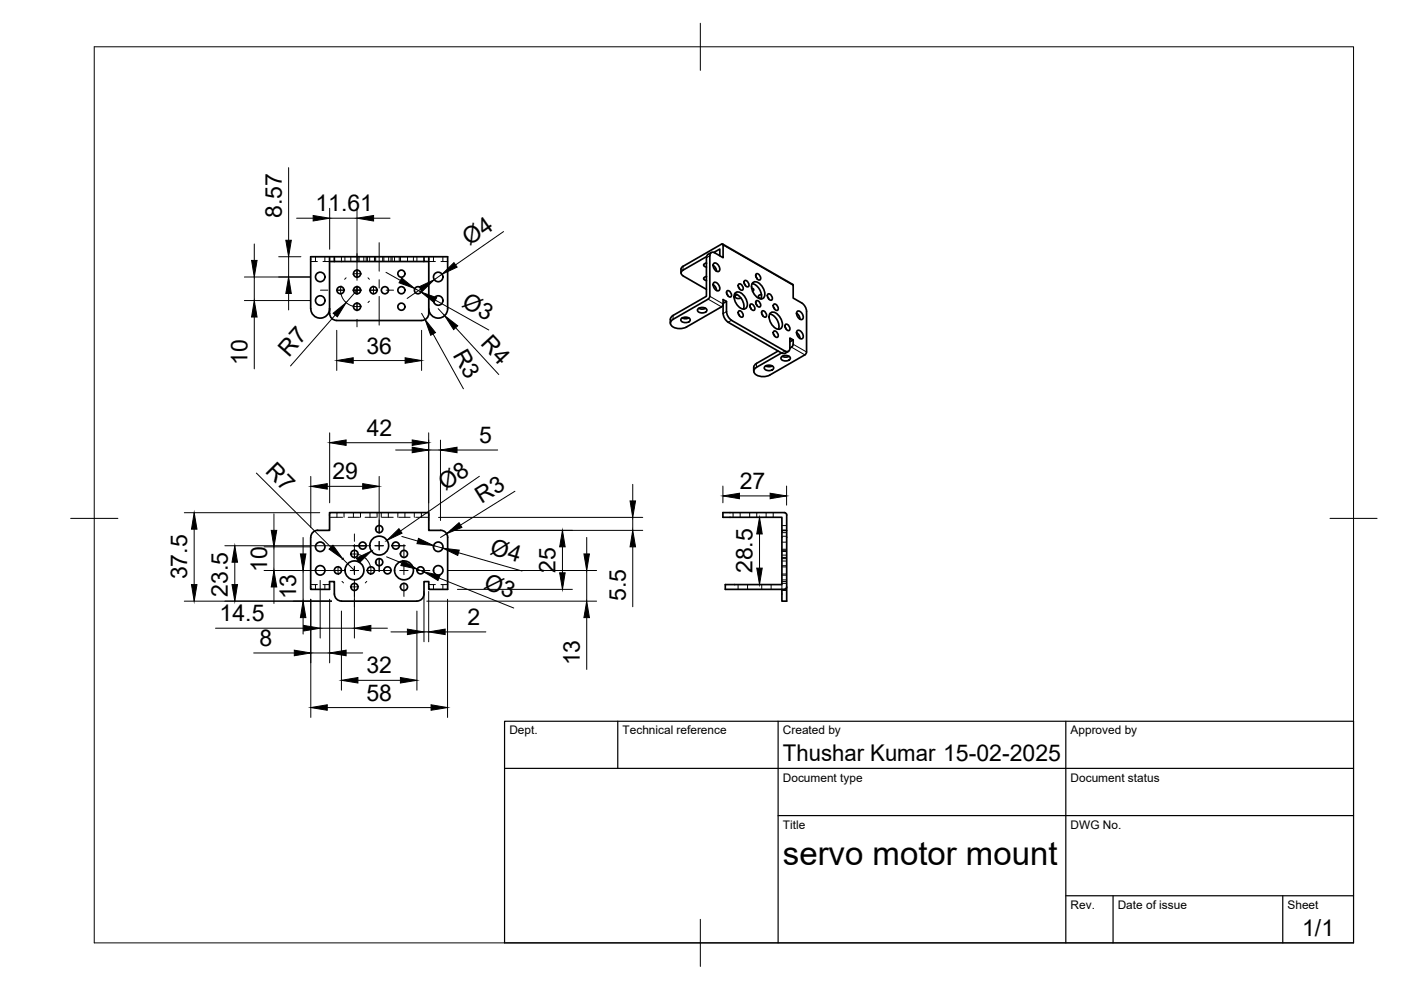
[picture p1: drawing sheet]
<svg xmlns="http://www.w3.org/2000/svg" width="297mm" height="210mm" viewBox="0 0 297 210" stroke-linecap="round" stroke-linejoin="round" font-family="sans-serif">
<!-- layer: Visible -->
<g fill="none" stroke="#000" stroke-width=".36">
<path d="M69.9 54.4v12.1M69.9 55.4h1M70.9 54.4v1h19M89.9 54.4v1h1M90.9 54.4v11.1a1.95 1.95 0 0 1-1 2.4l-18.5 .1a1.54 1.54 0 0 1-1.5-1.6M144.8 58.5l5 2.9M144.8 56.4l-.3 .4-.1 1.1M144.8 57.3l-.4 .4 .2 .6 .2 .2M149.7 55.8h.1M149.7 58.6l.1 .1M149.8 55.8l-.5 .2-.1 .2 .1 .2 .5 .2M149.8 58.6l-.5 .3-.1 .2 .1 .2 .5 .2"/>
<path d="M149.8 54.4l-5 2.9M150.5 54.2v8.6l-.4 .6M150.8 53.5l-.9 .6-.1 .5v8.2l-7.1 4.1M151.2 56.3l.5 .5 .2 .7M151.3 53.5l1.3-.7v1.4M151.4 59.9a1.16 1.16 0 0 1 1 1.7 1.16 1.16 0 0 1-1-1.7zM151.4 55.8a1.16 1.16 0 0 1 1 1.7 1.16 1.16 0 0 1-1-1.7zM151.9 57.3l-.1 .1M153.2 51.7l14.9 8.6 .1 2.9a4.1 4.1 0 0 1 2.6 2l.2 .8v8.6l-.3 .6M153.3 52v2.6l-1.7-1a.64 .64 0 0 0-.8-.1 .64 .64 0 0 0-.3 .7M153.3 52l-.1-.3-.2 .1-8.2 4.7M157.8 59.6a.76 .76 0 0 1 .8 .3 .76 .76 0 0 1-.1 .9l-.6-.4z"/>
<path d="M159.6 59.9a1.62 1.62 0 0 1 2.1 1.1 1.63 1.63 0 0 1-.1 2.4 2.49 2.49 0 0 1-2-3.5zM160.3 58.7l.2 .4M160.3 58.1a.76 .76 0 0 1 .8 .4 .76 .76 0 0 1-.1 .9l-.6-.5zM69.9 65.5a2.01 2.01 0 0 1-2 2 2.01 2.01 0 0 1-2-2v-11.1h29v11.1a2 2 0 0 1-2 2 2 2 0 0 1-2-2M142.1 67.7v.8M142.7 66.9l-.4 .4-.2 .4M144.4 67.6a1.25 1.25 0 0 1 1.9 .2 1.16 1.16 0 0 1-2 0zM144.6 67.4a1.57 1.57 0 0 0 1.4 0M147.9 65.5a1.25 1.25 0 0 1 2 .3 1.16 1.16 0 0 1-2 0zM148.2 65.4a1.57 1.57 0 0 0 1.4 0M150.1 63.4l-7.4 4.3M151.2 60.4l.5 .5 .2 .7"/>
<path d="M153.3 66.5a2.33 2.33 0 0 0 1.1 1.8M153.3 64.4l-.3 .7-7.5 4.2a2.6 2.6 0 0 1-3.3-.6l.1-.7 .4-.3M154 66.1v-2.2l-.7-.4v3M154 63.9l-.7 .4M154 66.1a2.33 2.33 0 0 0 1.1 1.8l11.3 6.5a.66 .66 0 0 0 .8 .1 .66 .66 0 0 0 .3-.7M154.1 62.3l.2 .4M154.1 61.7a.76 .76 0 0 1 .8 .4 .76 .76 0 0 1-.1 .9l-.6-.5zM154.4 68.3l11.3 6.5M155.7 62.3a2.72 2.72 0 0 1 1.9 3.2M155.9 62.1a1.62 1.62 0 0 1 2.1 1 1.63 1.63 0 0 1-.1 2.4 2.49 2.49 0 0 1-2-3.4zM156.3 62.5l-.5 .4a.88 .88 0 0 0 1.3 .3M156.6 66.6l.2 .4"/>
<path d="M156.6 60.8l.2 .5M156.6 66a.76 .76 0 0 1 .8 .4 .76 .76 0 0 1-.1 .9l-.6-.5zM156.6 60.3a.76 .76 0 0 1 .8 .3 .76 .76 0 0 1-.1 .9l-.6-.4zM157.8 60.1l.3 .5M159 65.1l.3 .5M159.1 64.6a.76 .76 0 0 1 .8 .3 .76 .76 0 0 1-.1 .9l-.7-.4zM159.4 61.1l.4 .3-.2 .4M159.5 60.1a2.72 2.72 0 0 1 1.8 3.3M160.3 64.4l.2 .5M160.3 63.8a.76 .76 0 0 1 .8 .4 .76 .76 0 0 1-.1 .9l-.6-.5zM161.3 62.5h.1M161.4 62.4l-.3 .1-.3 .4v.1l.6 .3"/>
<path d="M161.5 66.6l.3 .4M161.5 66a.76 .76 0 0 1 .9 .4 .76 .76 0 0 1-.1 .9l-.7-.5zM162.1 77.8a1.25 1.25 0 0 1 1.9 .2 1.16 1.16 0 0 1-2 0zM162.3 77.6a1.57 1.57 0 0 0 1.4 0M162.8 63l.2 .4M162.8 62.4a.76 .76 0 0 1 .8 .4 .76 .76 0 0 1-.1 .9l-.6-.5zM163.2 66.6a2.72 2.72 0 0 1 1.8 3.2M163.3 66.4a1.62 1.62 0 0 1 2.2 1 1.63 1.63 0 0 1-.2 2.4 2.49 2.49 0 0 1-2-3.4zM164 70.8l.2 .5M164 65.1l.2 .5M164 70.3a.76 .76 0 0 1 .9 .3 .76 .76 0 0 1-.2 .9l-.6-.4zM164 64.6a.76 .76 0 0 1 .9 .3 .76 .76 0 0 1-.2 .9l-.6-.4z"/>
<path d="M165 74.4l-4.9 2.8-.3 .4v1.1M165.6 75.7a1.25 1.25 0 0 1 2 .2 1.16 1.16 0 0 1-2 0zM165.7 74.8l-5.3 3.1a.95 .95 0 0 0-.6 1.1 .95 .95 0 0 0 1 .7l1.5 .1 .9-.3 7.4-4.3M165.7 74.8l.7 .1M165.9 75.6a1.57 1.57 0 0 0 1.4 0M166.5 69.4l.2 .4M166.5 68.8a.76 .76 0 0 1 .8 .4 .76 .76 0 0 1-.1 .9l-.6-.5zM167.2 74.5l-.7 .4M167.5 71.7l.7 .4v.9a.99 .99 0 0 1-.7 .8zM168.2 72.1l-.7 .4M168.9 66.4l.5 .6 .2 .7M168.9 70.5l.5 .6 .2 .7"/>
<path d="M169.1 66a1.16 1.16 0 0 1 1 1.7 1.16 1.16 0 0 1-1-1.7zM169.1 70.1a1.16 1.16 0 0 1 1 1.7 1.16 1.16 0 0 1-1-1.7zM67.4 112.5h2.5v-3.8h21v3.8h2.5M67.4 112.4a1.52 1.52 0 0 0-1.5 1.5v11.1h4v-1.7h1v2.7M93.4 112.4a1.49 1.49 0 0 1 1.5 1.5v11.1h-4v-1.7h-1v2.7a1.49 1.49 0 0 1-1.5 1.4M165.8 112.5v-2.8h-12.5v-1h13l.4 .2 .1 18.6h-1v-2.5M166.8 112.5h-1v11.4h-12v1.1h12.5M70.9 125.9a1.49 1.49 0 0 0 1.5 1.5M72.4 127.5h16M166.8 124.4l-.1 .3-.4 .2"/>
<circle cx="67.9" cy="58.7" r="1.01"/>
<circle cx="75.7" cy="58" r=".75"/>
<circle cx="85.1" cy="58" r=".75"/>
<circle cx="92.9" cy="58.7" r="1.01"/>
<circle cx="67.9" cy="63.7" r="1.01"/>
<circle cx="72.2" cy="61.5" r=".75"/>
<circle cx="75.7" cy="61.5" r=".75"/>
<circle cx="75.7" cy="65" r=".75"/>
<circle cx="79.2" cy="61.5" r=".75"/>
<circle cx="81.6" cy="61.5" r=".75"/>
<circle cx="85.1" cy="61.5" r=".75"/>
<circle cx="85.1" cy="65" r=".75"/>
<circle cx="88.6" cy="61.5" r=".75"/>
<circle cx="92.9" cy="63.7" r="1.01"/>
<circle cx="67.9" cy="115.9" r="1.01"/>
<circle cx="75.2" cy="117.4" r=".75"/>
<circle cx="76.9" cy="115.7" r=".75"/>
<circle cx="80.4" cy="112.2" r=".75"/>
<circle cx="80.4" cy="119.2" r=".75"/>
<circle cx="80.4" cy="115.7" r="2"/>
<circle cx="83.9" cy="115.7" r=".75"/>
<circle cx="85.7" cy="117.4" r=".75"/>
<circle cx="92.9" cy="115.9" r="1.01"/>
<circle cx="67.9" cy="120.9" r="1.01"/>
<circle cx="71.6" cy="120.9" r=".75"/>
<circle cx="75.2" cy="124.4" r=".75"/>
<circle cx="75.2" cy="120.9" r="2"/>
<circle cx="78.6" cy="120.9" r=".75"/>
<circle cx="82.2" cy="120.9" r=".75"/>
<circle cx="85.7" cy="124.4" r=".75"/>
<circle cx="85.7" cy="120.9" r="2"/>
<circle cx="89.2" cy="120.9" r=".75"/>
<circle cx="92.9" cy="120.9" r="1.01"/>
</g>
<!-- layer: Hidden -->
<g fill="none" stroke="#000" stroke-width=".21">
<path d="M65.9 55.4h1.4M66.9 54.4v1M68.5 55.4h1.4M68.9 54.4v1M72.4 54.4v1M73.1 54.4v1M74.4 54.4v1M75.9 54.4v1M76.1 54.4v1M77.1 54.4v1M77.6 54.4v1M77.9 54.4v1"/>
<path d="M78.4 54.4v1M79.4 54.4v1M79.7 54.4v1M81.1 54.4v1M81.4 54.4v1M82.4 54.4v1M82.9 54.4v1M83.1 54.4v1M83.7 54.4v1M84.6 54.4v1M84.9 54.4v1M86.4 54.4v1"/>
<path d="M87.7 54.4v1M88.4 54.4v1M90.9 55.4h1.4M91.9 54.4v1M93.5 55.4h1.4M93.9 54.4v1M69.9 109.7h2.7M71.4 108.7v1M72.9 108.7v1M73.8 109.7h2.4M74.9 108.7v1M76.4 108.7v1"/>
<path d="M77.4 109.7h2.4M78.4 108.7v1M79.9 108.7v1M80.8 108.7v1M81 109.7h2.4M82.3 108.7v1M84.3 108.7v1M84.6 109.7h2.4M85.9 108.7v1M87.8 108.7v1M88.1 109.7h2.8M89.3 108.7v1"/>
<path d="M155.4 108.7v1M156.9 108.7v1M158.9 108.7v1M160.4 108.7v1M162.4 108.7v1M163.9 108.7v1M165.8 119.9h1M165.8 114.9h1M165.8 116.9h1M165.8 113.7h1M165.8 117.7h1M165.8 118.4h1"/>
<path d="M165.8 111.4h1M165.8 112.9h1M165.8 116.5h1M165.8 118.9h1M165.8 116.7h1M165.8 118.2h1M65.9 123.9h1.4M66.9 123.9v1.1M68.5 123.9h1.4M68.9 123.9v1.1M90.9 123.9h1.4M91.9 123.9v1.1"/>
<path d="M93.5 123.9h1.4M93.9 123.9v1.1M156.5 123.9v1.1M158.5 123.9v1.1M161.5 123.9v1.1M163.5 123.9v1.1M165.8 123.3h1M165.8 123.9v1.1M165.8 123.7h1M165.8 125.2h1M165.8 122h1M165.8 123h1"/>
<path d="M165.8 120.2h1M165.8 121.7h1"/>
</g>
<!-- layer: Visible Narrow -->
<path d="M144.8 56.5v.8M150.5 54.2l-.7 .4M153.3 52l14.9 8.5M142.7 66.9v.8M150.1 63.4l2.9 1.7M150.5 62.8l2.8 1.6M154 66.1l-.7 .4M155.1 67.9l-.7 .4M160.4 77.1v.8M166.4 74.4l-.7 .4M167.8 73.6l2.8 1.6M168.2 73l2.8 1.6" fill="none" stroke="#000" stroke-width=".21"/>
<!-- layer: BORDER -->
<path d="M20 9.9h267v190h-267zM148.5 4.9v10M15 109.9h10M282 109.9h10M148.5 194.9v10" fill="none" stroke="#000" stroke-width=".21"/>
<!-- layer: TITLEBLOCK -->
<path d="M107 152.9h180v47h-180zM131 152.9v10M165 152.9v47M226 152.9v47M107 162.9h180M165 172.9h122M226 189.9h61M236 189.9v10M272 189.9v10" fill="none" stroke="#000" stroke-width=".25"/>
<!-- layer: FD_Dimensions -->
<g fill="none" stroke="#000" stroke-width=".21">
<path d="M61.2 35.6v15.3M51.8 58.7h14M53.9 51.7v3.5M53.9 58.7v5M59.1 54.4h4.7M61.2 54.4v4.3M62.9 46.3h3.5M69.9 44.2v8.6M69.9 46.3h5.8M75.7 44.2v15.2M79.2 46.3h3.5M81.8 57.7l3.1 1.8"/>
<path d="M93.7 58.2l-1.6 1.1M106.8 49.1l-10.2 7.1M51.8 63.7h14M53.9 67.2v11M61.2 62.2v3.5M71.1 66.8l-9.5 10.8M71.4 70v8.5M74.9 76.4h11M75.7 61.5l-2.3 2.7M87.9 61.2l1.3 .7M89.2 61.3l-2.9 2M89.4 66.4l.7 1.3"/>
<path d="M89.4 70v8.5M91.8 70.8l6.5 11.6M92.3 63.6l11.3 6.4M92.9 65.4l1.4 1.5M96.6 69.5l9.1 9.9M69.9 91.8v14.8M73.4 93.9h14M83.9 95.4h3.5M90.9 91.8v18.6M90.9 95.4h2.5M93.4 93.3v17.1M96.9 95.4h8.6"/>
<path d="M39.1 108.7h28.7M41.2 112.2v11.7M47.7 115.7h30.6M49.8 119.2v4.7M54.4 100.3l15.8 15.7M56 115.9h9.8M58.1 109v3.5M58.1 115.9v5.1M64.3 114v3.4M65.9 101v10.9M69.4 103.1h7.5M72.7 118.5l2.4 2.5"/>
<path d="M75.9 118.8l-.3 .2M79 116.7l-.3 .1M80.4 101v9.1M82 118.1l3.2 1.3M82 114.6l-.2 .1M85.2 113.7l3.4 1M91.9 115.7l2 .5M93 109.7h43.3M94.7 113.2l-1.3 .8M95.5 112.5h40.8M97.2 117.2l13.5 3.9M101.6 101l-16.7 11.6"/>
<path d="M109.2 104.2l-11.6 7.1M119.3 115.9v5.5M124.4 114v3.4M134.2 102.7v3.5M134.2 109.7v2.8M134.2 115.9v12.7M153.3 103.1v3.5M156.8 105.1h6.5M161 113.2v7.3M166.8 103.1v4M39.1 127.5h31.2M45.7 133.2h18.7"/>
<path d="M53.8 138.4h8.6M56 121h17M58.1 124.5v3.4M64.3 121v6.5M64.3 131v3.4M65.9 127.1v25M65.9 138.4h4M67.9 123.1v12.2M67.9 133.2h7.2M69.9 127.1v13.4M72.4 129.6v16.7M73.4 138.4h3.5"/>
<path d="M75.1 123.1v12.2M78.6 133.2h3.5M82.9 134h3.5M88.4 129.6v16.7M88.5 120.7l1.3 .5M89.9 125.4v10.7M89.9 134h1M90.5 127.5h36M90.9 125.4v10.7M93.1 122.5l15.8 6.4M94.4 134h8.6M94.9 127.1v25"/>
<path d="M95 121h31.5M97 125h24.3M124.4 121v6.5M124.4 131v10.9M69.4 150h22M75.9 144.2h9"/>
</g>
<g fill="#000" stroke="#000" stroke-width=".21">
<path d="M53.3 55.2h1.2l-.6 3.5zM60.6 50.9h1.2l-.6 3.5zM66.4 45.7l3.5 .6-3.5 .6zM75.7 46.3l3.5-.6v1.2zM85.2 58.9l2.7 2.3-3.3-1.2zM93.7 58.2l2.5-2.5 .7 .9zM53.9 63.7l.6 3.5h-1.2zM61.2 58.7l.6 3.5h-1.2zM70.6 66.4l2.8-2.2-1.9 3zM71.4 76.4l3.5-.5v1.1zM85.9 75.9l3.5 .5-3.5 .6zM88.9 60.8l3.2-1.5-2.6 2.5z"/>
<path d="M90.1 67.7l2.2 2.8-1 .6zM89.2 61.9l3.4 1.2-.6 1zM94.3 66.9l2.7 2.2-.8 .8zM69.9 93.9l3.5-.6v1.1zM87.4 93.3l3.5 .6-3.5 .5zM87.4 94.8l3.5 .6-3.5 .6zM93.4 95.4l3.5-.6v1.2zM41.2 108.7l.6 3.5h-1.2zM49.8 115.7l.6 3.5h-1.2zM57.5 112.5h1.2l-.6 3.4zM63.7 117.4h1.2l-.6 3.6zM65.9 103.1l3.5-.6v1.2z"/>
<path d="M70.6 115.6l2.1 2.9-2.9-2.1zM75.5 118.4l3.2-1.6-2.5 2.5zM76.9 102.5l3.5 .6-3.5 .6zM82 114.6l2.6-2.5 .6 .9zM85.4 118.8l3.1 1.9-3.5-.8zM88.7 114.1l3.2 1.6-3.5-.4zM94.7 113.2l2.6-2.4 .6 1zM93.9 116.2l3.5 .4-.4 1.2zM119.3 112.5l.5 3.4h-1.1zM123.8 117.4h1.2l-.6 3.6zM133.6 106.2h1.1l-.5 3.5zM134.2 112.5l.5 3.4h-1.1z"/>
<path d="M153.3 105.1l3.5-.5v1.1zM161 109.7l.6 3.5h-1.2zM163.3 104.6l3.5 .5-3.5 .6zM40.6 123.9h1.2l-.6 3.6zM49.2 123.9h1.2l-.6 3.6zM58.1 121l.6 3.5h-1.2zM62.4 137.9l3.5 .5-3.5 .6zM64.3 127.5l.6 3.5h-1.2zM64.4 132.6l3.5 .6-3.5 .6zM69.9 138.4l3.5-.5v1.1zM75.1 133.2l3.5-.6v1.2zM86.4 133.4l3.5 .6-3.5 .5z"/>
<path d="M89.8 121.2l3.5 .8-.4 1.1zM90.9 134l3.5-.6v1.1zM118.7 121.4h1.1l-.5 3.6zM124.4 127.5l.6 3.5h-1.2zM160.4 120.5h1.2l-.6 3.4zM65.9 150l3.5-.6v1.2zM72.4 144.2l3.5-.5v1.1zM84.9 143.7l3.5 .5-3.5 .6zM91.4 149.4l3.5 .6-3.5 .6z"/>
</g>
<!-- layer: Smart Centers -->
<g fill="none" stroke="#000" stroke-width=".21">
<path d="M73.4 58.9l-.3 .3M74.8 58.1l.7-.1 1.1 .1M75.7 53.8v1.5M75.7 57.1v1.8M78 58.9l.3 .3M80.4 51.4v6.1M80.4 59.3v1.8M67.9 61.5h1.6M71.3 61.5h1.8M72.3 60.6l-.1 1.1 .1 .7M72.3 62.5a3.5 3.5 0 0 0 2.5 2.4M74.8 61.5h1.8"/>
<path d="M74.8 64.9l1.1 .1 .7-.1M75.7 60.6v1.8M75.7 64.1v1.8M75.7 67.7v1.6M78.3 61.5h1.8M78.3 63.9l-.3 .2M79.1 60.6l.1 .7-.1 1.1M80.4 62.9v6M81.9 61.5h1.5M72.8 118.3l-.3 .3M74.3 117.6a3.5 3.5 0 0 1 4.2 2.4M74.9 115.7h2.8"/>
<path d="M75.1 113.2v1.6M75.1 115.5v2.9M79.5 115.7h1.8M80.4 110.2v2.8M80.4 114.8v1.8M80.4 118.4v2.8M83.1 115.7h2.8M85.6 115.5v2.8M67.4 121h1.6M69.6 121h2.9M71.8 120.1l-.1 1 .1 .7M72.5 123.3l.3 .3"/>
<path d="M74.3 121h1.7M74.3 124.3l1 .1 .7-.1M75.1 120.1v1.7M75.1 123.6v2.9M75.1 127.1v1.6M77.7 121h5.3M77.8 123.3l-.4 .3M78.5 120.1l.2 .7-.2 1M84.8 121h1.7M85.6 120.1v1.7M85.6 123.6v2.9M88.3 121h2.8"/>
</g>
<text font-size="7" x="166" y="183.4">servo motor mount</text>
<g font-size="4.9">
<text x="59.7" y="46.2" transform="rotate(-90 59.7 46.2)">8.57</text>
<text x="66.9" y="44.8">11.61</text>
<text x="99.6" y="52.2" transform="rotate(-35 99.6 52.2)">Ø4</text>
<text x="97.7" y="64.9" transform="rotate(29 97.7 64.9)">Ø3</text>
<text x="52.5" y="77.3" transform="rotate(-90 52.5 77.3)">10</text>
<text x="61.2" y="75.9" transform="rotate(-49 61.2 75.9)">R7</text>
<text x="77.7" y="75">36</text>
<text x="95.9" y="75.2" transform="rotate(61 95.9 75.2)">R3</text>
<text x="101.7" y="73" transform="rotate(47 101.7 73)">R4</text>
<text x="77.8" y="92.5">42</text>
<text x="101.6" y="94">5</text>
<text x="56.1" y="100" transform="rotate(45 56.1 100)">R7</text>
<text x="70.5" y="101.7">29</text>
<text x="94.4" y="104.1" transform="rotate(-35 94.4 104.1)">Ø8</text>
<text x="102.1" y="106.8" transform="rotate(-32 102.1 106.8)">R3</text>
<text x="156.8" y="103.8">27</text>
<text x="103.7" y="117.5" transform="rotate(16 103.7 117.5)">Ø4</text>
<text x="39.7" y="122.8" transform="rotate(-90 39.7 122.8)">37.5</text>
<text x="56.6" y="121.3" transform="rotate(-90 56.6 121.3)">10</text>
<text x="102.3" y="124.6" transform="rotate(22 102.3 124.6)">Ø3</text>
<text x="117.8" y="121.4" transform="rotate(-90 117.8 121.4)">25</text>
<text x="159.6" y="121.6" transform="rotate(-90 159.6 121.6)">28.5</text>
<text x="46.6" y="131.7">14.5</text>
<text x="48.3" y="126.5" transform="rotate(-90 48.3 126.5)">23.5</text>
<text x="62.8" y="127.1" transform="rotate(-90 62.8 127.1)">13</text>
<text x="132.7" y="127.5" transform="rotate(-90 132.7 127.5)">5.5</text>
<text x="55" y="137">8</text>
<text x="99.1" y="132.6">2</text>
<text x="77.7" y="142.8">32</text>
<text x="122.9" y="141.1" transform="rotate(-90 122.9 141.1)">13</text>
<text x="77.7" y="148.6">58</text>
<text x="166" y="161.4">Thushar Kumar 15-02-2025</text>
<text x="276.1" y="198.6">1/1</text>
</g>
<g font-size="2.5">
<text x="108" y="155.7">Dept.</text>
<text x="132" y="155.7">Technical reference</text>
<text x="166" y="155.7">Created by</text>
<text x="227" y="155.7">Approved by</text>
<text x="166" y="165.7">Document type</text>
<text x="227" y="165.7">Document status</text>
<text x="166" y="175.7">Title</text>
<text x="227" y="175.7">DWG No.</text>
<text x="227" y="192.7">Rev.</text>
<text x="237" y="192.7">Date of issue</text>
<text x="273" y="192.7">Sheet</text>
</g>
</svg>
